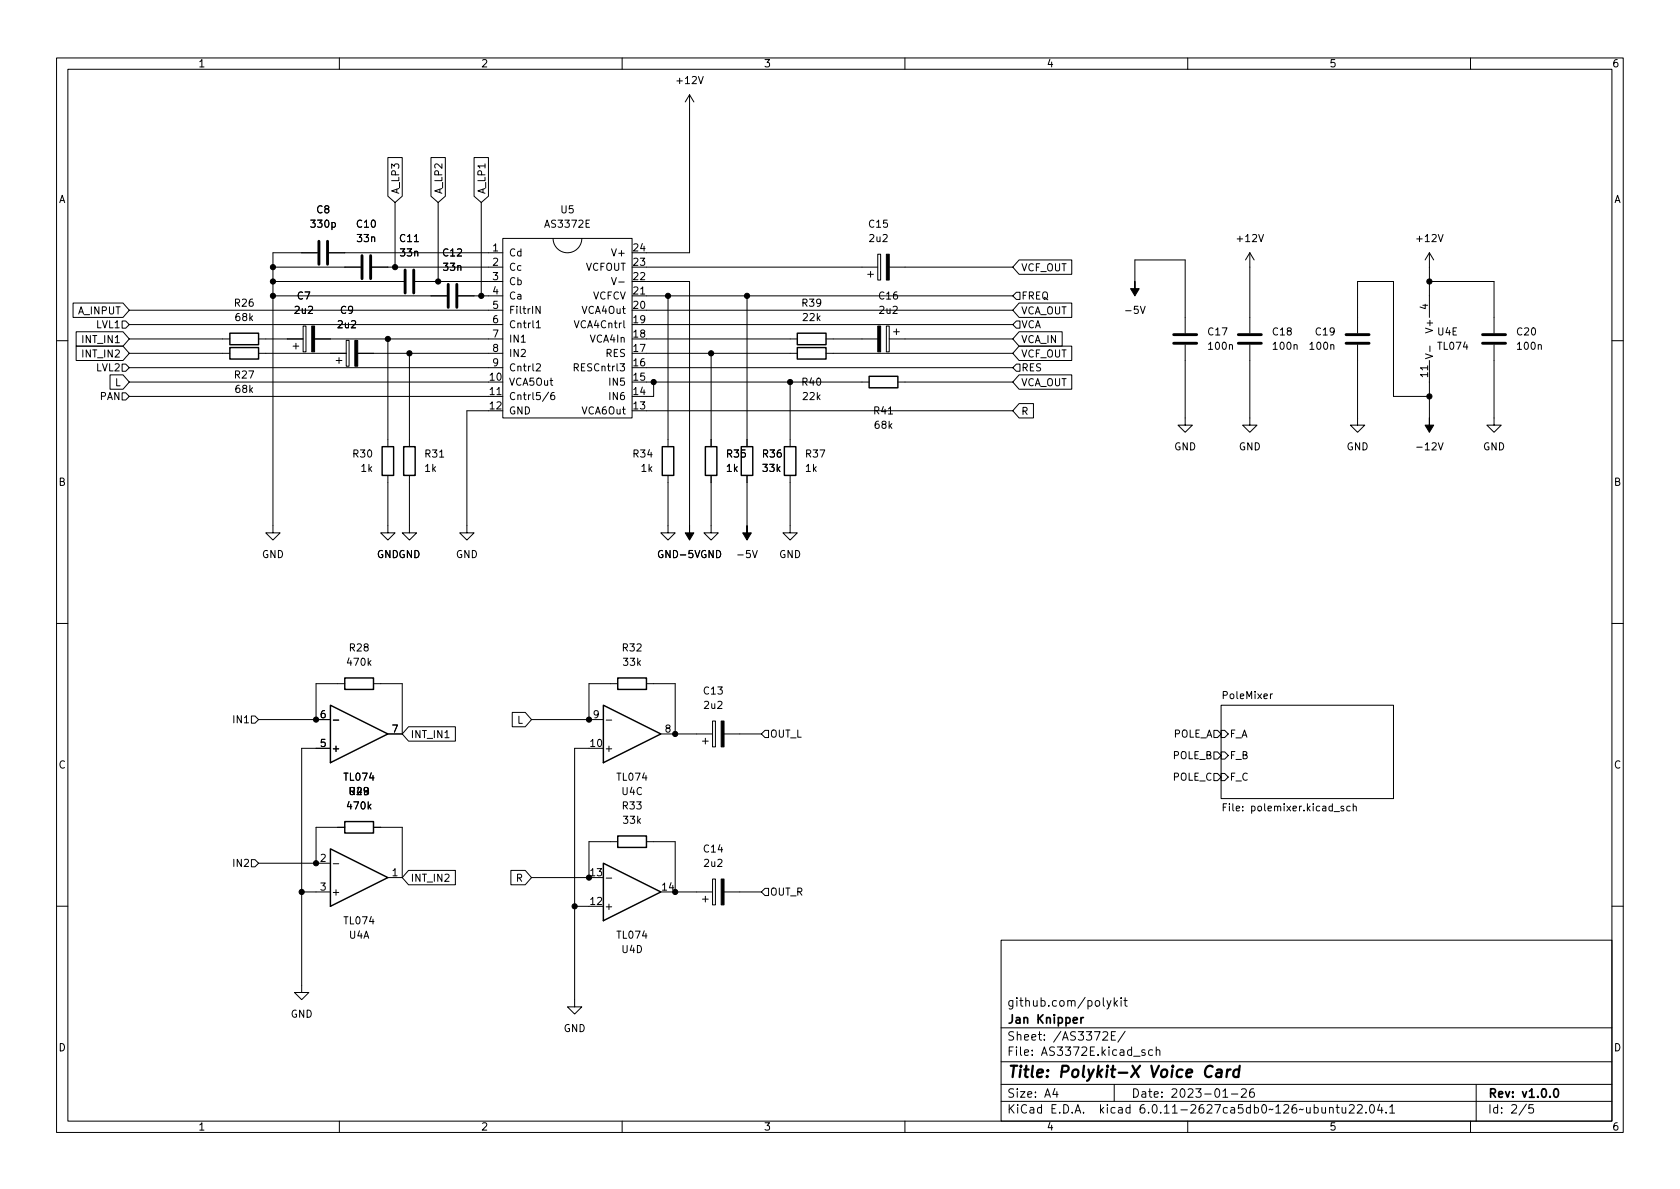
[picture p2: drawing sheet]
<svg xmlns="http://www.w3.org/2000/svg" width="297mm" height="210mm" viewBox="0 0 297 210" stroke-linecap="round" stroke-linejoin="round" font-family="sans-serif">
<g fill="none" stroke="#000" stroke-width=".18">
<path d="M10 10.2h277v190.1h-277zM12 12.2h273v186.1h-273zM60 10.2v2M110 10.2v2M121.9 16.8v27.9h-10.1M121.9 16.8l-.7 1.2M121.9 16.8l.8 1.2M123.5 13.5l.4 1.3 .4-1.3M160 10.2v2M210 10.2v2M260 10.2v2M58.7 39.4l.4-.1 .2 .3-.1 .5h-.5"/>
<path d="M68.6 27.9h2.5v6.8l-1.3 1.1-1.2-1.1zM69.8 35.8v11.4M76.2 27.9h2.5v6.8l-1.2 1.1-1.3-1.1zM77.5 35.8v14M83.8 27.9h2.6v6.8l-1.3 1.1-1.3-1.1zM85.1 35.8v16.5M104.2 38.9h-.6v1.3h.6M12.9 53.6h8.8l1.2 1.3-1.2 1.2h-8.8zM13.5 58.7h8.2l1.2 1.2-1.2 1.3h-8.2zM21.6 56.8h.6l.7 .6-.7 .6h-.6zM22.9 59.9h17.7M22.9 57.4h66"/>
<path d="M22.9 54.9h66M45.7 59.9h7.9M48.3 47.2h15.5M48.3 52.3h30.7M48.3 49.8h23.1M53.6 57.7h.5v4.5h-.5zM55.6 59.9h33.3M56.1 44.7h-7.8v49.5h1.2l-1.2 1.3-1.3-1.3h1.3M58.2 44.7h30.7M65.8 47.2h23.1M68.6 59.9v19.1M73.3 42.7h.7"/>
<path d="M73.4 49.8h15.5M81 52.3h7.9M88.9 42.2h22.9v31.7h-22.9zM94.8 57.1l.4-.4v1.3M94.8 58h.8M95.5 54.2v1.2l-.7-1.2v1.2M97.8 42.2a2.54 2.54 0 0 0 2.5 2.5 2.54 2.54 0 0 0 2.6-2.5M108.1 49.1l.5 1.3 .4-1.3M109.4 49.9h1M110.3 56.7v1.1l.2 .2M111.8 59.9h29.2M111.8 49.8h10.1v43.2"/>
<path d="M111.8 47.2h43.4M111.8 57.4h67.3M111.8 54.9h67.3M111.8 52.3h67.3M113.3 52h.7M118.1 52.3v26.7M132.1 52.3v26.7M146 59.9h9.2M153.4 48.5h1M153.9 48v1M155.2 45h.5v4.5h-.5zM156.7 57.7h.5v4.5h-.5z"/>
<path d="M157.2 59.9h21.9M157.2 47.2h21.9M158 58.7h1M158.5 58.2v1M179.7 51.7h.6v1.3h-.6l-.6-.7zM179.7 56.8h.6v1.2h-.6l-.6-.6zM180.2 53.6h9.3v2.5h-9.3l-1.1-1.2zM180.2 58.7h7.6v2.5h-7.6l-1.1-1.3zM180.2 46h9.3v2.5h-9.3l-1.1-1.3zM200.7 49.8v-3.8h8.8v12.9M201.6 54.2l.5 1.2 .4-1.2M221 44.7l-.8 1.3"/>
<path d="M221 44.7v14.2M221 44.7l.7 1.3M222.6 41.5l.4 1.2 .4-1.2M240 58.9v-9.1h6.4v20.3h6.3M252.7 49.8h11.5v9.1M252.7 44.7l-.7 1.3M252.7 44.7v11.4M252.7 44.7l.8 1.3M254.3 41.5l.4 1.2 .4-1.2M10 60.2h2M13.5 61.2h8.2l1.2 1.3-1.2 1.2h-8.2zM19.5 66.3h2.2l1.2 1.3-1.2 1.2h-2.2z"/>
<path d="M21.6 69.5h.6l.7 .6-.7 .6h-.6zM21.6 64.4h.6l.7 .6-.7 .7h-.6zM22.9 62.5h17.7M22.9 67.6h66M22.9 70.1h66M22.9 65h66M45.7 62.5h15.5M51.8 61.2h1M52.3 60.7v1M59.4 63.7h1.1M59.9 63.2v1.1M61.2 60.2h.5v4.6h-.5z"/>
<path d="M63.2 62.5h25.7M72.4 62.5v16.5M87.9 69.8h.7M88.9 72.6h-6.4v21.6h1.3l-1.3 1.3-1.2-1.3h1.2M94.8 64.4l.5-.1 .3 .4-.8 .9h.8M97 69.3l-1.1 1.7M98 69.4l-.4 .1a.85 .85 0 0 0 0 1.2l.4-.1 .1-.5-.2-.2h-.3l-.2 .2M109.6 64.3h.8l-.4 .5 .4 .1v.6l-.2 .1-.6-.1M111.8 62.5h29.2M111.8 67.6h41.9M111.8 72.6h67.3M111.8 65h67.3"/>
<path d="M115.6 67.6v2.5h-3.8M125.7 62.5v16.5M139.7 67.6v11.4M146 62.5h33.1M157.1 73.2h.7M158.7 67.6h20.4M179.7 64.4h.6v1.3h-.6l-.6-.7zM180.2 66.3h9.3v2.5h-9.3l-1.1-1.2zM180.2 71.4h2.5v2.5h-2.5l-1.1-1.3zM180.2 61.2h9.3v2.5h-9.3l-1.1-1.2zM209.5 61v14.2h1.3l-1.3 1.2-1.2-1.2h1.2M217.4 61.1l.2-.2 .3 .1v.8"/>
<path d="M221 61v14.2h1.2l-1.2 1.2-1.3-1.2h1.3M228.8 61.1l.2-.2 .3 .1v.8M235.3 61.1l.2-.2 .3 .1v.8M240 61v14.2h1.3l-1.3 1.2-1.2-1.2h1.2M252 62.6l1.3 .4-1.3 .4M252.4 64.7v.7M252.7 63.7v10.2M252.8 61.2v1M254.3 78.3l.4 1.3 .4-1.3M264.2 61v14.2h1.2l-1.2 1.2-1.3-1.2h1.3M272 61.1l.2-.2 .3 .1v.8M285 60.2h2"/>
<path d="M68.6 84.1v10.1h1.2l-1.2 1.3-1.3-1.3h1.3M72.4 84.1v10.1h1.3l-1.3 1.3-1.3-1.3h1.3M77.7 80.8h.8M118.1 84.1v10.1h1.3l-1.3 1.3-1.3-1.3h1.3M125.7 84.1v10.1h1.3l-1.3 1.3-1.2-1.3h1.2M132.1 84.1v8.9M133 97.3l.5 1.3 .4-1.3M139.7 84.1v10.1h1.3l-1.3 1.3-1.3-1.3h1.3M10 110.2h2M65.2 117.2l.4 .5M65.6 116.8l-.5 .5M285 110.2h2"/>
<path d="M44.4 126.6h.7l.6 .6-.6 .7h-.7zM45.7 127.2h12.7M58.4 132.3h-5.1v43.2h1.3l-1.3 1.3-1.2-1.3h1.2M58.9 127.3h1M61 120.9h-5.1v6.3M66 120.9h5.1v8.9M68.6 129.8h2.5M72.2 128.5h8.3v2.6h-8.3l-1.1-1.3zM90.6 126h2.3l1.1 1.2-1.1 1.3h-2.3zM94 127.2h12.7M106.7 132.3h-5.1v45.7h1.3l-1.3 1.3-1.3-1.3h1.3M107.2 127.3h1"/>
<path d="M109.2 120.9h-5.1v6.3M114.3 120.9h5.1v8.9M116.8 129.8h9.2M124.2 131.1h1M124.7 130.6v1M126 127.5h.5v4.6h-.5zM128 129.8h6.6M135.3 129.2h.6v1.2h-.6l-.7-.6zM214.6 129.2h.7l.6 .6-.6 .6h-.7zM214.6 136.8h.7l.6 .6-.6 .6h-.7zM214.6 133h.7l.6 .6-.6 .6h-.7zM215.9 124.7h30.5v16.5h-30.5z"/>
<path d="M215.9 129.2h.6l.7 .6-.7 .6h-.6zM215.9 136.8h.6l.7 .6-.7 .6h-.6zM215.9 133h.6l.7 .6-.7 .6h-.6zM224.6 122.7v.8M225 122.7l-.4 .2M44.4 152h.7l.6 .6-.6 .7h-.7zM45.7 152.6h12.7M53.3 157.7h5.1M58.9 152.7h1M61 146.3h-5.1v6.3M65.2 142.6l.4 .5M65.6 142.2l-.5 .5"/>
<path d="M66 146.3h5.1v8.9M68.6 155.2h2.5M72.2 153.9h8.3v2.6h-8.3l-1.1-1.3zM90.3 153.9h2.6l1.1 1.3-1.1 1.3h-2.6zM94 155.2h12.7M107.2 155.3h1M109.2 148.8h-5.1v6.4M114.3 148.8h5.1v8.9M116.8 157.7h9.2M124.2 159h1M124.7 158.5v1M126 155.4h.5v4.6h-.5z"/>
<path d="M128 157.7h6.6M134.6 157.7l.7-.6h.6v1.3h-.6zM219.7 143.3v.1M219.7 142.6v.1M237.6 142.6h-.3l-.2 .1v.2l.5 .1v.3h-.5M238.7 142.6h-.3l-.3 .2 .1 .5h.5M239.3 142.7l.1-.1h.3l.1 .8M239.3 142.1v1.3M10 160.2h2M101.6 160.3h5.1M177 166.3h108v32h-108zM195.7 176.9l.4 1"/>
<path d="M196.4 176.9l-.5 1.4-.2 .1M197 176.4v1.5M197.1 177.4l.5 .5M197.6 176.9l-.6 .6M198.2 176.4v.2M198.2 176.9v1M198.7 176.9h.6M198.9 176.4v1.3l.4 .2M285 160.2h2M60 198.3v2M110 198.3v2M160 198.3v2"/>
<path d="M177 194.8h108M177 191.8h108M177 187.8h108M177 181.8h108M182.5 186.5v.1M182.5 185.7v.1M184.6 183.8v.1M184.6 183v.1M196.5 183.1h.5M197 191.8v3M197.2 182.4h-.7v1.5h.7M198.9 182.4l-1.3 1.9"/>
<path d="M203.8 185.7l-.4-.1-.3 .3v.4l.1 .3h.6M204.4 185.8l.2-.2 .4 .1 .1 .9M204.4 185.1v1.5M210 198.3v2M217.7 193.5h1.2M219.5 192.7l.6-.2 .2 .2 .1 .3-1 1h1M221.6 192.5a.59 .59 0 0 0-.7 .7v.5l.2 .3h.4l.2-.1 .1-.5-.2-.2-.4-.1-.3 .3M238.6 195.5l.5-.2 .3 .2v.3l-.9 1h.9M240 195.5l.6-.2 .2 .2 .1 .3-1 1h1M241.5 196.7v.1M242.4 195.4l.1-.1a.81 .81 0 0 1 .6 .7 .81 .81 0 0 1-.3 .8h-.2a.81 .81 0 0 1-.5-.6 .81 .81 0 0 1 .3-.8zM243.9 195.3l-.3 1h.9"/>
<path d="M244.3 195.8v1M245.1 196.7v.1M245.7 195.8l.4-.5v1.5M245.7 196.8h.9M260 198.3v2M261 191.8v6.5M271.1 195.3h-.7l-.1 .7 .2-.1 .5 .1 .2 .2-.1 .5-.2 .1-.6-.1"/>
</g>
<path d="M200.2 188.5l1.1 2M201.6 188.5l-1.6 2" fill="none" stroke="#000" stroke-width=".4"/>
<g fill="none" stroke="#000" stroke-width=".51">
<path d="M56.4 42.7v4M57.9 42.7v4M64 45.2v4.1M65.5 45.2v4.1M71.6 47.7v4.1M73.2 47.7v4.1M79.2 50.3v4.1M80.8 50.3v4.1M207.5 59.2h4.1M218.9 59.2h4.1M238 59.2h4.1M262.1 59.2h4.1"/>
<path d="M207.5 60.7h4.1M218.9 60.7h4.1M238 60.7h4.1M262.1 60.7h4.1"/>
</g>
<g fill="#000" stroke="#000" stroke-width=".18">
<path d="M55.1 57.7h.5v4.5h-.5zM156.7 45h.5v4.5h-.5zM200.7 49.8v1.2h.7l-.7 1.3-.8-1.3h.8zM62.7 60.2h.5v4.6h-.5zM155.2 57.7h.5v4.5h-.5zM252.7 73.9v1.3h.8l-.8 1.2-.7-1.2h.7zM121.9 93v1.2h.8l-.8 1.3-.7-1.3h.7zM132.1 93v1.2h.7l-.7 1.3-.8-1.3h.8zM127.5 127.5h.5v4.6h-.5zM127.5 155.4h.5v4.6h-.5z"/>
<circle cx="48.3" cy="49.8" r=".46"/>
<circle cx="48.3" cy="52.3" r=".46"/>
<circle cx="48.3" cy="47.2" r=".46"/>
<circle cx="68.6" cy="59.9" r=".46"/>
<circle cx="69.8" cy="47.2" r=".46"/>
<circle cx="77.5" cy="49.8" r=".46"/>
<circle cx="85.1" cy="52.3" r=".46"/>
<circle cx="118.1" cy="52.3" r=".46"/>
<circle cx="132.1" cy="52.3" r=".46"/>
<circle cx="252.7" cy="49.8" r=".46"/>
<circle cx="72.4" cy="62.5" r=".46"/>
<circle cx="115.6" cy="67.6" r=".46"/>
<circle cx="125.7" cy="62.5" r=".46"/>
<circle cx="139.7" cy="67.6" r=".46"/>
<circle cx="252.7" cy="70.1" r=".46"/>
<circle cx="55.9" cy="127.2" r=".46"/>
<circle cx="104.1" cy="127.2" r=".46"/>
<circle cx="119.4" cy="129.8" r=".46"/>
<circle cx="53.3" cy="157.7" r=".46"/>
<circle cx="55.9" cy="152.6" r=".46"/>
<circle cx="104.1" cy="155.2" r=".46"/>
<circle cx="119.4" cy="157.7" r=".46"/>
<circle cx="101.6" cy="160.3" r=".46"/>
</g>
<g fill="none" stroke="#000" stroke-width=".25">
<path d="M40.6 58.9h5.1v2.1h-5.1zM141 58.9h5v2.1h-5zM40.6 61.5h5.1v2h-5.1zM67.6 79h2v5.1h-2zM71.4 79h2v5.1h-2zM117.1 79h2v5.1h-2zM124.7 79h2v5.1h-2zM131.1 79h2v5.1h-2zM138.7 79h2v5.1h-2zM141 61.5h5v2h-5zM153.7 66.5h5v2.1h-5zM61 119.9h5v2h-5z"/>
<path d="M109.2 119.9h5.1v2h-5.1zM58.4 124.7l10.2 5.1-10.2 5.1zM106.7 124.7l10.1 5.1-10.1 5.1zM58.4 150.1l10.2 5.1-10.2 5.1zM61 145.3h5v2h-5zM106.7 152.6l10.1 5.1-10.1 5.1zM109.2 147.8h5.1v2.1h-5.1z"/>
</g>
<g font-size="2.8">
<text x="178" y="191.2">Title:</text>
<text x="187.3" y="191.2">Polykit-X</text>
<text x="203.7" y="191.2">Voice</text>
<text x="213.5" y="191.2">Card</text>
</g>
<g font-size="2.1">
<text x="178" y="178.5">github.com/polykit</text>
<text x="178" y="184.5">Sheet:</text>
<text x="178" y="181.5">Jan</text>
<text x="183.3" y="181.5">Knipper</text>
<text x="186.2" y="184.5">/AS3372E/</text>
<text x="178" y="187.2">File:</text>
<text x="184.4" y="187.2">AS3372E.kicad_sch</text>
<text x="178" y="197.4">KiCad</text>
<text x="178" y="194.6">Size:</text>
<text x="184.7" y="194.6">A4</text>
<text x="185.7" y="197.4">E.D.A.</text>
<text x="194.6" y="197.4">kicad</text>
<text x="200" y="194.6">Date:</text>
<text x="201.8" y="197.4">6.0.11-2627ca5db0~126~ubuntu22.04.1</text>
<text x="207" y="194.6">2023-01-26</text>
<text x="263" y="194.6">Rev:</text>
<text x="263" y="197.4">Id:</text>
<text x="267.1" y="197.4">2/5</text>
<text x="269.1" y="194.6">v1.0.0</text>
</g>
<g font-size="1.8">
<text x="35" y="12.3">1</text>
<text x="85" y="12.3">2</text>
<text x="119.3" y="15.2">+12V</text>
<text x="135" y="12.3">3</text>
<text x="185" y="12.3">4</text>
<text x="235" y="12.3">5</text>
<text x="285" y="12.3">6</text>
<text x="71" y="34.4" transform="rotate(-90 71 34.4)">A_LP3</text>
<text x="78.6" y="34.4" transform="rotate(-90 78.6 34.4)">A_LP2</text>
<text x="86.2" y="34.4" transform="rotate(-90 86.2 34.4)">A_LP1</text>
<text x="10.4" y="36.3">A</text>
<text x="54.7" y="40.6">330p</text>
<text x="55.8" y="38.1">C8</text>
<text x="62.8" y="40.6">C10</text>
<text x="96.1" y="40.6">AS3372E</text>
<text x="99" y="38.1">U5</text>
<text x="153.4" y="40.6">C15</text>
<text x="285.4" y="36.3">A</text>
<text x="62.9" y="43.2">33n</text>
<text x="70.5" y="43.2">C11</text>
<text x="70.5" y="45.7">33n</text>
<text x="78.1" y="45.7">C12</text>
<text x="86.9" y="44.4">1</text>
<text x="86.9" y="47">2</text>
<text x="89.9" y="45.7">Cd</text>
<text x="107.9" y="45.7">V+</text>
<text x="111.7" y="47">23</text>
<text x="111.7" y="44.4">24</text>
<text x="153.5" y="43.2">2u2</text>
<text x="218.4" y="43.2">+12V</text>
<text x="250.1" y="43.2">+12V</text>
<text x="52.4" y="53.3">C7</text>
<text x="78.1" y="48.3">33n</text>
<text x="86.9" y="49.5">3</text>
<text x="86.9" y="52.1">4</text>
<text x="89.9" y="48.3">Cc</text>
<text x="89.9" y="50.8">Cb</text>
<text x="89.9" y="53.3">Ca</text>
<text x="103.5" y="48.3">VCFOUT</text>
<text x="104.8" y="53.3">VCFCV</text>
<text x="111.7" y="52.1">21</text>
<text x="111.7" y="49.5">22</text>
<text x="155.2" y="53.3">C16</text>
<text x="180.5" y="48.4">VCF_OUT</text>
<text x="180.5" y="53.3">FREQ</text>
<text x="13.7" y="56">A_INPUT</text>
<text x="16.9" y="58.4">LVL1</text>
<text x="41.3" y="54.6">R26</text>
<text x="41.4" y="57.2">68k</text>
<text x="51.9" y="55.9">2u2</text>
<text x="59.5" y="58.4">2u2</text>
<text x="60" y="55.9">C9</text>
<text x="86.9" y="54.6">5</text>
<text x="86.9" y="57.1">6</text>
<text x="86.9" y="59.7">7</text>
<text x="89.9" y="55.9">FiltrIN</text>
<text x="89.9" y="58.4">Cntrl1</text>
<text x="101.3" y="58.4">VCA4Cntrl</text>
<text x="102.7" y="55.9">VCA4Out</text>
<text x="111.7" y="59.7">18</text>
<text x="111.7" y="57.1">19</text>
<text x="111.7" y="54.6">20</text>
<text x="141.6" y="54.6">R39</text>
<text x="141.7" y="57.2">22k</text>
<text x="155.2" y="55.9">2u2</text>
<text x="180.5" y="56">VCA_OUT</text>
<text x="180.5" y="58.4">VCA</text>
<text x="198.6" y="55.9">-5V</text>
<text x="213.4" y="59.7">C17</text>
<text x="224.8" y="59.7">C18</text>
<text x="232.4" y="59.7">C19</text>
<text x="252.5" y="54.9" transform="rotate(-90 252.5 54.9)">4</text>
<text x="253.8" y="59.1" transform="rotate(-90 253.8 59.1)">V+</text>
<text x="254" y="59.7">U4E</text>
<text x="268" y="59.7">C20</text>
<text x="14.3" y="61.1">INT_IN1</text>
<text x="14.3" y="63.6">INT_IN2</text>
<text x="86.9" y="62.2">8</text>
<text x="86.9" y="64.8">9</text>
<text x="89.9" y="61">IN1</text>
<text x="89.9" y="63.5">IN2</text>
<text x="104.2" y="61">VCA4In</text>
<text x="107" y="63.5">RES</text>
<text x="111.7" y="64.8">16</text>
<text x="111.7" y="62.2">17</text>
<text x="180.5" y="61.1">VCA_IN</text>
<text x="180.5" y="63.6">VCF_OUT</text>
<text x="213.4" y="62.2">100n</text>
<text x="224.8" y="62.2">100n</text>
<text x="231.3" y="62.2">100n</text>
<text x="254" y="62.2">TL074</text>
<text x="268" y="62.2">100n</text>
<text x="16.9" y="66">LVL2</text>
<text x="17.6" y="71.1">PAN</text>
<text x="20.3" y="68.7">L</text>
<text x="41.3" y="67.3">R27</text>
<text x="41.4" y="69.9">68k</text>
<text x="86.3" y="67.3">10</text>
<text x="86.3" y="69.8">11</text>
<text x="89.9" y="68.6">VCA5Out</text>
<text x="89.9" y="71.1">Cntrl5/6</text>
<text x="89.9" y="66">Cntrl2</text>
<text x="101.2" y="66">RESCntrl3</text>
<text x="107.4" y="71.1">IN6</text>
<text x="107.4" y="68.6">IN5</text>
<text x="111.7" y="69.8">14</text>
<text x="111.7" y="67.3">15</text>
<text x="141.6" y="68.6">R40</text>
<text x="141.7" y="71.1">22k</text>
<text x="180.5" y="68.7">VCA_OUT</text>
<text x="180.5" y="66">RES</text>
<text x="252.5" y="66.9" transform="rotate(-90 252.5 66.9)">11</text>
<text x="86.3" y="72.4">12</text>
<text x="89.9" y="73.7">GND</text>
<text x="102.7" y="73.7">VCA6Out</text>
<text x="111.7" y="72.4">13</text>
<text x="154.3" y="73.7">R41</text>
<text x="154.4" y="76.2">68k</text>
<text x="180.5" y="73.8">R</text>
<text x="62.2" y="81.3">R30</text>
<text x="63.6" y="83.8">1k</text>
<text x="74.9" y="81.3">R31</text>
<text x="74.9" y="83.8">1k</text>
<text x="111.7" y="81.3">R34</text>
<text x="113.2" y="83.8">1k</text>
<text x="128.3" y="81.3">R35</text>
<text x="128.3" y="83.8">1k</text>
<text x="134.6" y="81.3">R36</text>
<text x="134.6" y="83.8">33k</text>
<text x="142.2" y="81.3">R37</text>
<text x="142.2" y="83.8">1k</text>
<text x="207.5" y="80">GND</text>
<text x="219" y="80">GND</text>
<text x="238" y="80">GND</text>
<text x="250.1" y="80">-12V</text>
<text x="262.1" y="80">GND</text>
<text x="10.3" y="86.3">B</text>
<text x="285.3" y="86.3">B</text>
<text x="46.2" y="99.1">GND</text>
<text x="66.6" y="99.1">GNDGND</text>
<text x="80.5" y="99.1">GND</text>
<text x="116.1" y="99.1">GND-5V GND</text>
<text x="130.1" y="99.1">-5V</text>
<text x="137.7" y="99.1">GND</text>
<text x="61.1" y="118.1">470k</text>
<text x="61.6" y="115.6">R28</text>
<text x="109.8" y="115.6">R32</text>
<text x="110" y="118.1">33k</text>
<text x="124.2" y="123.2">C13</text>
<text x="124.3" y="125.7">2u2</text>
<text x="215.9" y="124">PoleMixer</text>
<text x="41" y="128.3">IN1</text>
<text x="56.5" y="127">6</text>
<text x="69.2" y="129.5">7</text>
<text x="72.5" y="130.9">INT_IN1</text>
<text x="91.4" y="128.4">L</text>
<text x="104.7" y="127">9</text>
<text x="117.4" y="129.5">8</text>
<text x="136.1" y="130.8">OUT_L</text>
<text x="207.5" y="130.8">POLE_A</text>
<text x="217.4" y="130.8">F_A</text>
<text x="10.3" y="136.3">C</text>
<text x="56.5" y="132.1">5</text>
<text x="58.5" y="133.4">+</text>
<text x="104.1" y="132.1">10</text>
<text x="106.8" y="133.4">+</text>
<text x="207.3" y="134.6">POLE_B</text>
<text x="217.4" y="134.6">F_B</text>
<text x="285.3" y="136.3">C</text>
<text x="60.6" y="138.4">TL074</text>
<text x="61.1" y="143.5">470k</text>
<text x="61.6" y="141">R29</text>
<text x="108.9" y="138.4">TL074</text>
<text x="109.8" y="141">U4C</text>
<text x="109.8" y="143.5">R33</text>
<text x="207.3" y="138.4">POLE_C</text>
<text x="215.9" y="143.8">File:</text>
<text x="217.4" y="138.4">F_C</text>
<text x="221.1" y="143.8">polemixer.kicad_sch</text>
<text x="110" y="146.1">33k</text>
<text x="41" y="153.7">IN2</text>
<text x="56.5" y="152.4">2</text>
<text x="69.2" y="154.9">1</text>
<text x="104.1" y="154.9">13</text>
<text x="124.2" y="151.1">C14</text>
<text x="124.3" y="153.7">2u2</text>
<text x="56.5" y="157.5">3</text>
<text x="58.5" y="158.8">+</text>
<text x="72.5" y="156.3">INT_IN2</text>
<text x="91.1" y="156.3">R</text>
<text x="104.1" y="160">12</text>
<text x="106.8" y="161.3">+</text>
<text x="116.8" y="157.5">14</text>
<text x="136.1" y="158.8">OUT_R</text>
<text x="60.6" y="163.8">TL074</text>
<text x="61.6" y="166.4">U4A</text>
<text x="108.9" y="166.4">TL074</text>
<text x="109.8" y="168.9">U4D</text>
<text x="51.3" y="180.3">GND</text>
<text x="99.6" y="182.9">GND</text>
<text x="10.3" y="186.3">D</text>
<text x="285.3" y="186.3">D</text>
<text x="35" y="200.3">1</text>
<text x="85" y="200.3">2</text>
<text x="135" y="200.3">3</text>
<text x="185" y="200.3">4</text>
<text x="235" y="200.3">5</text>
<text x="285" y="200.3">6</text>
</g>
</svg>
